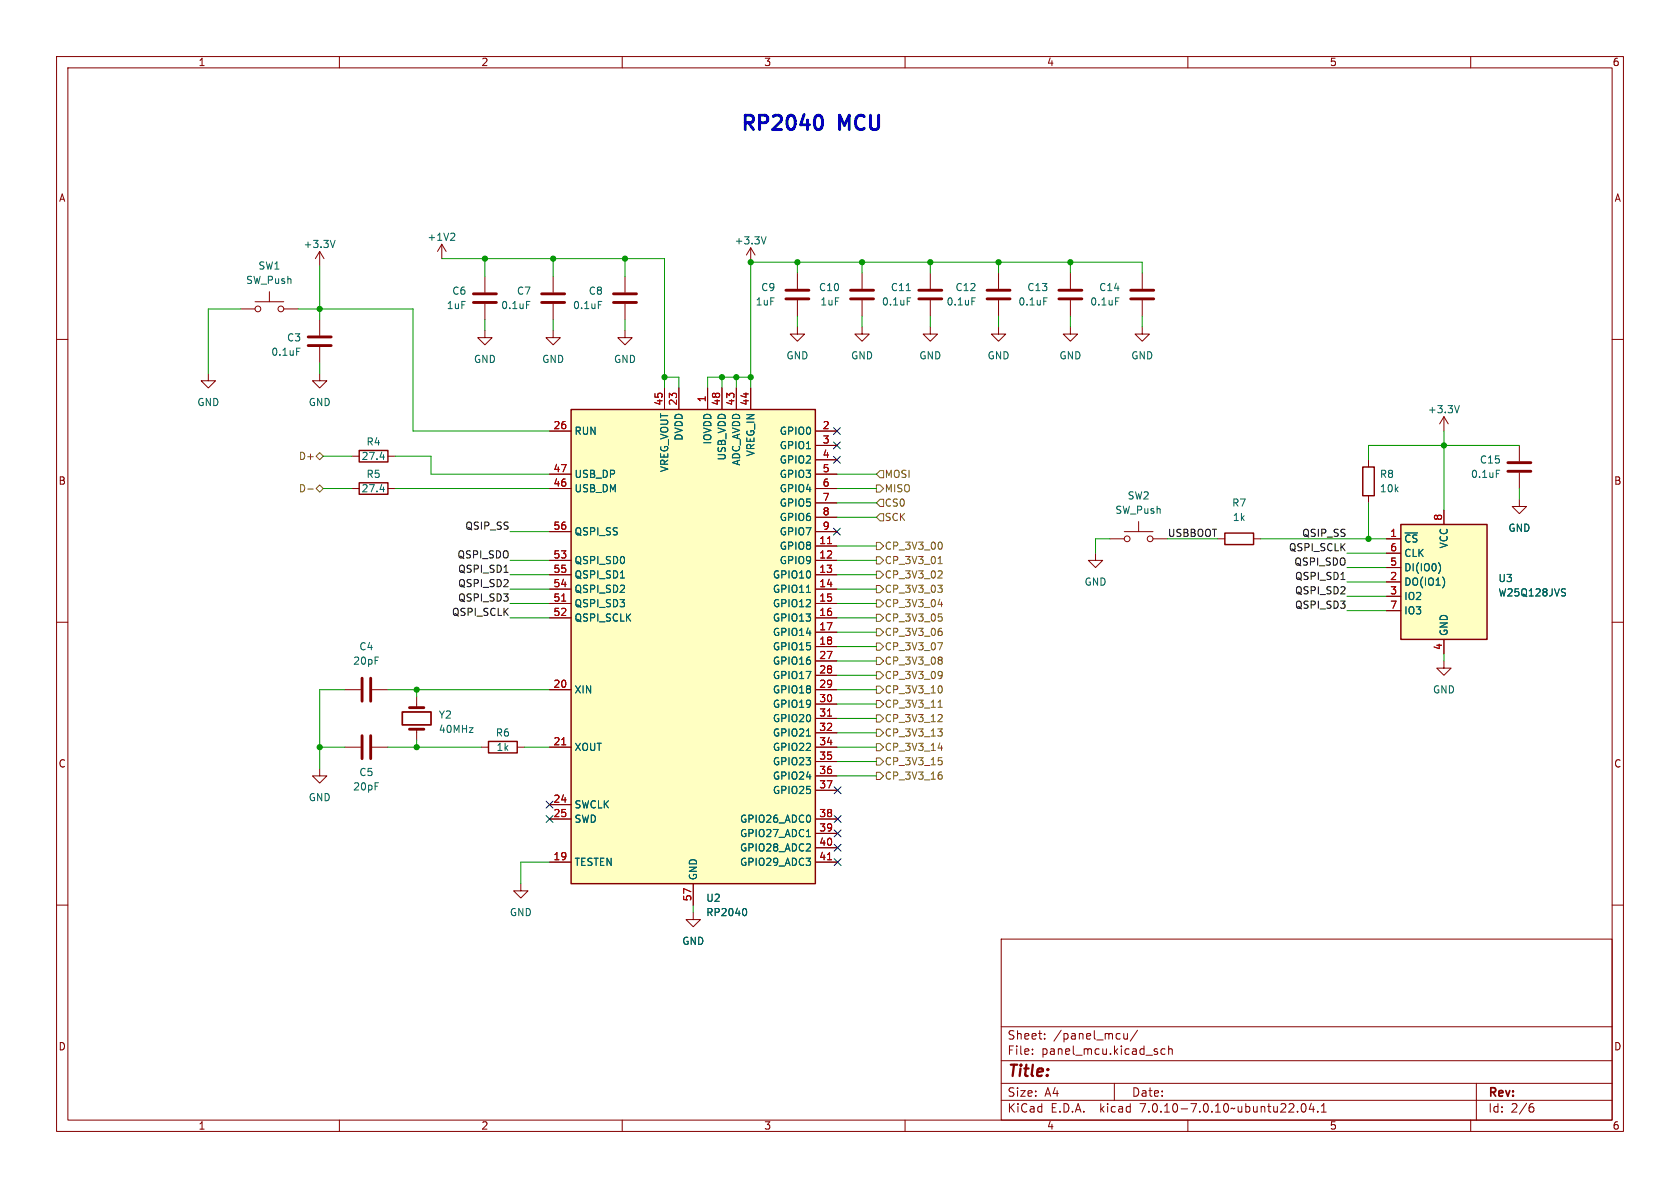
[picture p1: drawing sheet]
<svg xmlns="http://www.w3.org/2000/svg" width="297mm" height="210mm" viewBox="0 0 297 210" stroke-linecap="round" stroke-linejoin="round" font-family="sans-serif">
<g fill="none" stroke="#840000" stroke-width=".18">
<path d="M10 10h277v190h-277zM12 12h273v186h-273zM60 10v2M110 10v2M160 10v2M210 10v2M260 10v2M10 60h2M42.5 54.6h2.6M45.1 53.3h5.1M47.6 51.6v1.7M50.2 54.6h2.5"/>
<path d="M56.5 44.5l.8 1.2M56.5 44.5v2.5M56.5 56.5v2.8M56.5 44.5l-.7 1.2M78.1 43.2l-.8 1.3M78.1 43.2v2.5M78.1 43.2l.8 1.3M85.7 58.4v1.3h1.3l-1.3 1.3-1.2-1.3h1.2M85.7 48.9v2.8M85.7 53.7v2.8M97.8 58.4v1.3h1.3l-1.3 1.3-1.3-1.3h1.3M97.8 48.9v2.8"/>
<path d="M97.8 53.7v2.8M110.5 58.4v1.3h1.3l-1.3 1.3-1.3-1.3h1.3M110.5 48.9v2.8M110.5 53.7v2.8M132.7 43.8l.8 1.3M132.7 43.8v2.6M132.7 43.8l-.7 1.3M141 57.8v1.3h1.2l-1.2 1.2-1.3-1.2h1.3M141 48.3v2.8M141 53.1v2.8M152.4 57.8v1.3h1.3l-1.3 1.2-1.3-1.2h1.3M152.4 48.3v2.8"/>
<path d="M152.4 53.1v2.8M164.5 57.8v1.3h1.2l-1.2 1.2-1.3-1.2h1.3M164.5 48.3v2.8M164.5 53.1v2.8M176.5 57.8v1.3h1.3l-1.3 1.2-1.2-1.2h1.2M176.5 48.3v2.8M176.5 53.1v2.8M189.2 57.8v1.3h1.3l-1.3 1.2-1.2-1.2h1.2M189.2 48.3v2.8M189.2 53.1v2.8M201.9 57.8v1.3h1.3l-1.3 1.2-1.2-1.2h1.2M201.9 48.3v2.8"/>
<path d="M201.9 53.1v2.8M285 60h2M36.8 66v1.3h1.3l-1.3 1.3-1.2-1.3h1.2M56.5 66v1.3h1.3l-1.3 1.3-1.3-1.3h1.3M56.5 61.3v2.8M97.2 76.2h3.8M117.5 68.6v3.8M120 68.6v3.8M125.1 68.6v3.8M127.6 68.6v3.8M130.2 68.6v3.8M132.7 68.6v3.8"/>
<path d="M144.1 76.2h3.9M144.1 78.7h3.9M255.3 73.7v2.5M255.3 73.7l.7 1.2M255.3 73.7l-.8 1.2M268.6 78.7v2.8M62.2 86.4h1.3M62.2 80.6h1.3M68.6 86.4h1.2M68.6 80.6h1.2M97.2 94h3.8M97.2 86.4h3.8"/>
<path d="M97.2 99.1h3.8M97.2 83.8h3.8M144.1 94h3.9M144.1 86.4h3.9M144.1 96.5h3.9M144.1 99.1h3.9M144.1 81.3h3.9M144.1 83.8h3.9M144.1 88.9h3.9M144.1 91.4h3.9M193.7 97.8v1.3h-1.3l1.3 1.2 1.2-1.2h-1.2M196.2 95.3h2.6"/>
<path d="M198.8 94h5M201.3 92.2v1.8M203.8 95.3h2.6M215.3 95.3h1.2M221.6 95.3h1.3M241.9 81.3v1.3M241.9 87.6v1.3M245.1 95.3h2.5M245.1 97.8h2.5M255.3 90.2v2.5M268.6 88.3v1.2h-1.3l1.3 1.3 1.3-1.3h-1.3M268.6 83.6v2.8"/>
<path d="M10 110h2M97.2 101.6h3.8M97.2 104.1h3.8M97.2 106.7h3.8M97.2 109.2h3.8M144.1 101.6h3.9M144.1 104.1h3.9M144.1 106.7h3.9M144.1 109.2h3.9M144.1 111.8h3.9M144.1 114.3h3.9M144.1 116.8h3.9"/>
<path d="M144.1 119.4h3.9M245.1 102.9h2.5M245.1 105.4h2.5M245.1 100.3h2.5M245.1 108h2.5M255.3 116.8v1.3h-1.3l1.3 1.3 1.2-1.3h-1.2M255.3 113v2.6M285 110h2M56.5 135.9v1.3h1.3l-1.3 1.2-1.3-1.2h1.3M61 121.9h2.8M61 132.1h2.8M65.8 121.9h2.8"/>
<path d="M65.8 132.1h2.8M73.7 123.2v1.9M73.7 128.9v1.9M85.1 132.1h1.3M91.4 132.1h1.3M97.2 121.9h3.8M97.2 132.1h3.8M144.1 121.9h3.9M144.1 132.1h3.9M144.1 124.5h3.9M144.1 127h3.9M144.1 129.5h3.9"/>
<path d="M144.1 134.6h3.9M144.1 137.2h3.9M144.1 139.7h3.9M10 160h2M92.1 156.2v1.3h-1.3l1.3 1.3 1.2-1.3h-1.2M97.2 152.4h3.8M97.2 142.2h3.8M97.2 144.8h3.8M122.6 156.2v3.8M144.1 152.4h3.9M144.1 144.8h3.9M144.1 147.3h3.9"/>
<path d="M144.1 149.9h3.9M285 160h2M122.6 161.3v1.3h-1.3l1.3 1.2 1.2-1.2h-1.2M177 166h108v32h-108zM60 198v2M110 198v2M160 198v2M177 194.5h108M177 191.5h108M177 187.5h108M177 181.5h108M182.5 186.3v.1"/>
<path d="M182.5 185.5v.1M184.7 183.6v.1M184.7 182.8v.1M197 191.5v3M198.7 182.7v.9l.4 .1 .2-.1M199.3 182.7v1M201.1 182.1l-1.3 2M206 185.5l-.5-.1-.3 .3v.4l.2 .2h.6M206.6 185.5l.2-.1 .4 .1v.9M206.6 184.9v1.5M210 198v2M229.4 196.5v.1"/>
<path d="M230.2 195.2l.2-.1a.81 .81 0 0 1 .6 .6 .81 .81 0 0 1-.3 .8l-.2 .1a.81 .81 0 0 1-.3-1.4zM231.8 195l-.3 1.1h.9M232.2 195.6v1M233 196.5v.1M233.6 196.6h.9M233.6 195.5l.4-.4v1.5M260 198v2M261 191.5v6.5M270.6 195.7h.3l.3 .3-.1 .5-.5 .1M271 195.1l-.4 .1"/>
<circle cx="45.6" cy="54.6" r=".51"/>
<circle cx="49.7" cy="54.6" r=".51"/>
<circle cx="199.3" cy="95.3" r=".51"/>
<circle cx="203.3" cy="95.3" r=".51"/>
</g>
<g fill="none" stroke="#840000" stroke-width=".51">
<path d="M54.5 59.6h4M83.7 51.9h4.1M83.7 53.5h4.1M95.8 51.9h4M95.8 53.5h4M108.5 51.9h4M108.5 53.5h4M138.9 51.3h4.1M138.9 52.8h4.1M150.4 51.3h4M150.4 52.8h4M162.4 51.3h4.1"/>
<path d="M162.4 52.8h4.1M174.5 51.3h4.1M174.5 52.8h4.1M187.2 51.3h4.1M187.2 52.8h4.1M199.9 51.3h4.1M199.9 52.8h4.1M54.5 61.1h4M266.6 81.8h4M266.6 83.3h4M64 119.9v4.1M65.5 119.9v4.1"/>
<path d="M64 130v4.1M65.5 130v4.1M72.4 128.9h2.5M72.4 125.1h2.5"/>
</g>
<g fill="none" stroke="#006464" stroke-width=".18">
<path d="M59.2 42.5l-.4 1.3M80.2 41.2l.2 .3-.1 .3-.7 .7h.8M93.1 53.3h.6M105.8 53.3h.6M135.4 41.9l-.4 1.2M160.2 51.4h.7M160.4 52.6h.6M171.8 52.6h.6M184.5 52.6h.6M197.2 52.6h.6M52.4 61.5h.6M258 71.7l-.4 1.3"/>
<path d="M67.2 86.5h.8M67.2 80.8h.8M254.4 99.5a1.49 1.49 0 0 1 0 1.8M264.5 83.1h.6M109.7 102.2h.7M142.6 104.7h.7M255.3 102.5v.9M276.3 104.1h.5M276.5 104.7l.3 .3-.3 .4M142.6 130.1h.7M142.6 147.9h.7M131.7 160.6a.79 .79 0 0 1 0 1.3"/>
</g>
<g fill="#ffffc2" stroke="#ffffc2" stroke-width=".18">
<path d="M247.6 92.7h15.3v20.3h-15.3z"/>
<path d="M101 72.4h43.1v83.8h-43.1z"/>
</g>
<path d="M63.5 79.6h5.1v2.1h-5.1zM101 72.4h43.1v83.8h-43.1zM63.5 85.3h5.1v2.1h-5.1zM216.5 94.2h5.1v2.1h-5.1zM240.9 82.6h2.1v5h-2.1zM247.6 92.7h15.3v20.3h-15.3zM86.4 131.1h5v2h-5z" fill="none" stroke="#840000" stroke-width=".25"/>
<path d="M71.1 125.9h5.1v2.2h-5.1z" fill="none" stroke="#840000" stroke-width=".3"/>
<path d="M146.3 96.1h.7M99.3 106.3h.7M99.3 131.7h.7M146.3 126.6h.7M146.3 152h.7" fill="none" stroke="#a90000" stroke-width=".18"/>
<g fill="none" stroke="#725600" stroke-width=".18">
<path d="M54.4 86.5h1M55.9 86.4l.6-.7 .6 .7-.6 .6zM56.5 80l.6 .6-.6 .7-.6-.7zM154.9 91.4l.7-.6h.6v1.3h-.6zM154.9 95.9h.7l.6 .6-.6 .7h-.7zM154.9 85.7h.7l.6 .7-.6 .6h-.7zM154.9 98.4h.7l.6 .7-.6 .6h-.7zM155.6 88.3h.6v1.2h-.6l-.7-.6zM155.6 83.2h.6v1.3h-.6l-.7-.7zM165.8 99.6h.8M166.1 98.6l.1-.2v1.2M166.4 95.9l.2 .4-.2 .7"/>
<path d="M154.9 108.6h.7l.6 .6-.6 .7h-.7zM154.9 101h.7l.6 .6-.6 .6h-.7zM154.9 111.1h.7l.6 .7-.6 .6h-.7zM154.9 106h.7l.6 .7-.6 .6h-.7zM154.9 116.2h.7l.6 .6-.6 .7h-.7zM154.9 118.7h.7l.6 .7-.6 .6h-.7zM154.9 113.7h.7l.6 .6-.6 .6h-.7zM154.9 103.5h.7l.6 .6-.6 .7h-.7zM165.8 113.6h.8l-.5 1.3M165.8 103.4h.8l-.5 .5M165.8 106.8h.8M165.9 108.5h.6"/>
<path d="M166.2 111.1h.3M166.3 109l.3 .3v.3l-.3 .2M166.3 100.9l.3 .3-.1 .3-.7 .7h.8M166.3 103.9l.3 .3v.3l-.3 .2M166.3 111.6l.3 .2v.3l-.3 .2M166.3 116.1l.3 .3-.3 .3 .3 .2v.3l-.3 .2M166.3 118.7l.2 .1a1.07 1.07 0 0 1-.1 1M166.5 106.4v.9M166.6 119.2l-.3 .3M154.9 131.4h.7l.6 .7-.6 .6h-.7zM154.9 136.5h.7l.6 .7-.6 .6h-.7zM154.9 128.9h.7l.6 .6-.6 .7h-.7z"/>
<path d="M154.9 134h.7l.6 .6-.6 .7h-.7zM154.9 126.4h.7l.6 .6-.6 .6h-.7zM154.9 121.3h.7l.6 .6-.6 .7h-.7zM154.9 123.8h.7l.6 .7-.6 .6h-.7zM165.8 128.8h.8l-.5 .5M165.8 132.2h.8M165.8 125h.8M165.9 133.9h.6M166.1 124l.1-.2v1.2M166.2 136.5h.3M166.3 126.3l.3 .3-.1 .3-.7 .7h.8M166.3 129.3l.3 .3v.3l-.3 .2"/>
<path d="M166.3 134.4l.3 .3v.3l-.3 .2M166.3 137l.3 .2v.3l-.3 .2M166.4 121.3l.2 .4-.2 .7M166.5 131.8v.9"/>
</g>
<path d="M89.1 101.2h.7M237.1 102.4h.7" fill="none" stroke="#0f0f0f" stroke-width=".18"/>
<path d="M144.6 20.4a.65 .65 0 0 1 .7 .5 1.49 1.49 0 0 1-.5 2h-.2" fill="none" stroke="#0000c2" stroke-width=".51"/>
<g fill="none" stroke="#009600" stroke-width=".18">
<path d="M42.5 54.6h-5.7v11.4M52.7 54.6h20.3v21.6h24.2M56.5 47v9.5M78.1 45.7h39.4v22.9M85.7 45.7v3.2M85.7 56.5v1.9M97.8 45.7v3.2M97.8 56.5v1.9M110.5 45.7v3.2M110.5 56.5v1.9M141 46.4v1.9M141 55.9v1.9"/>
<path d="M152.4 46.4v1.9M152.4 55.9v1.9M164.5 46.4v1.9M164.5 55.9v1.9M176.5 46.4v1.9M176.5 55.9v1.9M189.2 46.4v1.9M189.2 55.9v1.9M201.9 48.3v-1.9h-69.2v22.2M201.9 55.9v1.9M56.5 64.1v1.9M117.5 66.7h2.5v1.9"/>
<path d="M127.6 66.7v1.9M130.2 66.7v1.9M132.7 66.7h-7.6v1.9M255.3 76.2v14M268.6 78.7h-26.7v2.6M57.1 86.4h5.1M57.1 80.6h5.1M69.8 80.6h6.4v3.2h21M69.8 86.4h27.4M90.2 99.1h7M90.2 94h7M148 99.1h6.9"/>
<path d="M148 96.5h6.9M148 83.8h6.9M148 88.9h6.9M148 91.4h6.9M148 86.4h6.9M196.2 95.3h-2.5v2.5M206.4 95.3h8.9M222.9 95.3h22.2M238.1 97.8h7M241.9 88.9v6.4M268.6 86.4v1.9M90.2 109.2h7"/>
<path d="M90.2 101.6h7M90.2 106.7h7M90.2 104.1h7M148 109.2h6.9M148 114.3h6.9M148 101.6h6.9M148 106.7h6.9M148 104.1h6.9M148 119.4h6.9M148 116.8h6.9M148 111.8h6.9M238.1 108h7"/>
<path d="M238.1 105.4h7M238.1 102.9h7M238.1 100.3h7M255.3 115.6v1.2M56.5 132.1h4.5M61 121.9h-4.5v14M68.6 132.1h16.5M68.6 121.9h28.6M73.7 121.9v1.3M73.7 130.8v1.3M92.7 132.1h4.5M148 134.6h6.9"/>
<path d="M148 129.5h6.9M148 127h6.9M148 124.5h6.9M148 132.1h6.9M148 121.9h6.9M148 137.2h6.9M97.2 152.4h-5.1v3.8M122.6 160v1.3"/>
</g>
<g fill="none" stroke="#000084" stroke-width=".18">
<path d="M147.3 75.6l1.3 1.2M147.3 78.1l1.3 1.2M148.6 75.6l-1.3 1.2M148.6 78.1l-1.3 1.2M147.3 93.4l1.3 1.2M147.3 80.7l1.3 1.2M148.6 93.4l-1.3 1.2M148.6 80.7l-1.3 1.2M147.5 139.1l1.2 1.2M148.7 139.1l-1.2 1.2M96.5 144.2l1.3 1.2M96.5 141.6l1.3 1.2"/>
<path d="M97.8 144.2l-1.3 1.2M97.8 141.6l-1.3 1.2M147.5 146.7l1.2 1.2M147.5 151.8l1.2 1.2M147.5 144.2l1.2 1.2M147.5 149.3l1.2 1.2M148.7 146.7l-1.2 1.2M148.7 151.8l-1.2 1.2M148.7 144.2l-1.2 1.2M148.7 149.3l-1.2 1.2"/>
</g>
<g fill="#009600" stroke="#009600" stroke-width=".18">
<circle cx="56.5" cy="132.1" r=".46"/>
<circle cx="73.7" cy="132.1" r=".46"/>
<circle cx="73.7" cy="121.9" r=".46"/>
<circle cx="164.5" cy="46.4" r=".46"/>
<circle cx="152.4" cy="46.4" r=".46"/>
<circle cx="176.5" cy="46.4" r=".46"/>
<circle cx="189.2" cy="46.4" r=".46"/>
<circle cx="110.5" cy="45.7" r=".46"/>
<circle cx="132.7" cy="66.7" r=".46"/>
<circle cx="130.2" cy="66.7" r=".46"/>
<circle cx="127.6" cy="66.7" r=".46"/>
<circle cx="117.5" cy="66.7" r=".46"/>
<circle cx="132.7" cy="46.4" r=".46"/>
<circle cx="141" cy="46.4" r=".46"/>
<circle cx="97.8" cy="45.7" r=".46"/>
<circle cx="85.7" cy="45.7" r=".46"/>
<circle cx="56.5" cy="54.6" r=".46"/>
<circle cx="255.3" cy="78.7" r=".46"/>
<circle cx="241.9" cy="95.3" r=".46"/>
</g>
<g font-size="3.5" fill="#0000c2">
<text x="130.8" y="23.2">RP2040</text>
<text x="148.5" y="23.2">MCU</text>
</g>
<text font-size="2.8" fill="#840000" x="178" y="190.9">Title:</text>
<g font-size="2.1" fill="#840000">
<text x="178" y="184">Sheet:</text>
<text x="186.2" y="184">/panel_mcu/</text>
<text x="178" y="186.7">File:</text>
<text x="184.1" y="186.7">panel_mcu.kicad_sch</text>
<text x="178" y="196.9">KiCad</text>
<text x="178" y="194.1">Size:</text>
<text x="184.7" y="194.1">A4</text>
<text x="185.7" y="196.9">E.D.A.</text>
<text x="194.6" y="196.9">kicad</text>
<text x="200" y="194.1">Date:</text>
<text x="201.8" y="196.9">7.0.10-7.0.10~ubuntu22.04.1</text>
<text x="263" y="194.3">Rev:</text>
<text x="263" y="196.9">Id:</text>
<text x="267.1" y="196.9">2/6</text>
</g>
<g font-size="1.8" fill="#840000">
<text x="35" y="11.9">1</text>
<text x="85" y="11.9">2</text>
<text x="135" y="11.9">3</text>
<text x="185" y="11.9">4</text>
<text x="235" y="11.9">5</text>
<text x="285" y="11.9">6</text>
<text x="10.3" y="35.9">A</text>
<text x="285.3" y="35.9">A</text>
<text x="10.3" y="85.9">B</text>
<text x="285.3" y="85.9">B</text>
<text x="10.3" y="135.9">C</text>
<text x="285.3" y="135.9">C</text>
<text x="10.3" y="185.9">D</text>
<text x="285.3" y="185.9">D</text>
<text x="35" y="199.9">1</text>
<text x="85" y="199.9">2</text>
<text x="135" y="199.9">3</text>
<text x="185" y="199.9">4</text>
<text x="235" y="199.9">5</text>
<text x="285" y="199.9">6</text>
</g>
<g font-size="1.8" fill="#006464">
<text x="45.6" y="47.9">SW1</text>
<text x="53.6" y="44">+3.3V</text>
<text x="75.5" y="42.8">+1V2</text>
<text x="129.8" y="43.4">+3.3V</text>
<text x="43.4" y="50.4">SW_Push</text>
<text x="79.9" y="52.3">C6</text>
<text x="91.3" y="52.3">C7</text>
<text x="104" y="52.3">C8</text>
<text x="134.5" y="51.7">C9</text>
<text x="144.7" y="51.7">C10</text>
<text x="157.4" y="51.7">C11</text>
<text x="168.8" y="51.7">C12</text>
<text x="181.5" y="51.7">C13</text>
<text x="194.2" y="51.7">C14</text>
<text x="78.9" y="54.8">1uF</text>
<text x="88.5" y="54.8">0.1uF</text>
<text x="101.2" y="54.8">0.1uF</text>
<text x="133.5" y="54.2">1uF</text>
<text x="144.9" y="54.2">1uF</text>
<text x="155.8" y="54.2">0.1uF</text>
<text x="167.2" y="54.2">0.1uF</text>
<text x="179.9" y="54.2">0.1uF</text>
<text x="192.6" y="54.2">0.1uF</text>
<text x="47.9" y="63.1">0.1uF</text>
<text x="50.6" y="60.6">C3</text>
<text x="83.7" y="64.4">GND</text>
<text x="95.8" y="64.4">GND</text>
<text x="108.5" y="64.4">GND</text>
<text x="138.9" y="63.7">GND</text>
<text x="150.4" y="63.7">GND</text>
<text x="162.4" y="63.7">GND</text>
<text x="174.5" y="63.7">GND</text>
<text x="187.2" y="63.7">GND</text>
<text x="199.9" y="63.7">GND</text>
<text x="34.8" y="72">GND</text>
<text x="54.5" y="72">GND</text>
<text x="101.5" y="77.1">RUN</text>
<text x="120.9" y="78" transform="rotate(-90 120.9 78)">DVDD</text>
<text x="137.7" y="77.1">GPIO0</text>
<text x="252.3" y="73.3">+3.3V</text>
<text x="63.8" y="81.5">27.4</text>
<text x="64.7" y="79">R4</text>
<text x="118.3" y="83.6" transform="rotate(-90 118.3 83.6)">VREG_VOUT</text>
<text x="126" y="78.7" transform="rotate(-90 126 78.7)">IOVDD</text>
<text x="128.5" y="81.5" transform="rotate(-90 128.5 81.5)">USB_VDD</text>
<text x="131" y="82.4" transform="rotate(-90 131 82.4)">ADC_AVDD</text>
<text x="133.6" y="80.8" transform="rotate(-90 133.6 80.8)">VREG_IN</text>
<text x="137.7" y="79.6">GPIO1</text>
<text x="137.7" y="82.1">GPIO2</text>
<text x="261.5" y="82.1">C15</text>
<text x="63.8" y="87.2">27.4</text>
<text x="64.7" y="84.7">R5</text>
<text x="101.5" y="87.2">USB_DM</text>
<text x="101.5" y="84.7">USB_DP</text>
<text x="137.7" y="84.7">GPIO3</text>
<text x="137.7" y="87.2">GPIO4</text>
<text x="137.7" y="89.8">GPIO5</text>
<text x="199.3" y="88.5">SW2</text>
<text x="217.7" y="89.8">R7</text>
<text x="243.8" y="84.7">R8</text>
<text x="243.8" y="87.2">10k</text>
<text x="260" y="84.7">0.1uF</text>
<text x="101.5" y="94.8">QSPI_SS</text>
<text x="137.7" y="92.3">GPIO6</text>
<text x="137.7" y="94.8">GPIO7</text>
<text x="197.1" y="91">SW_Push</text>
<text x="217.9" y="92.3">1k</text>
<text x="266.6" y="94.2">GND</text>
<text x="101.5" y="99.9">QSPI_SD0</text>
<text x="137.7" y="97.4">GPIO8</text>
<text x="137.7" y="99.9">GPIO9</text>
<text x="248.2" y="96.1">~{CS}</text>
<text x="248.2" y="101.2">DI(IO0)</text>
<text x="248.2" y="98.7">CLK</text>
<text x="256.1" y="97" transform="rotate(-90 256.1 97)">VCC</text>
<text x="101.5" y="107.5">QSPI_SD3</text>
<text x="101.5" y="105">QSPI_SD2</text>
<text x="101.5" y="102.5">QSPI_SD1</text>
<text x="136.5" y="102.5">GPIO10</text>
<text x="136.5" y="105">GPIO11</text>
<text x="136.5" y="107.5">GPIO12</text>
<text x="191.6" y="103.7">GND</text>
<text x="248.2" y="103.7">DO(IO1)</text>
<text x="248.2" y="106.3">IO2</text>
<text x="264.8" y="103.1">U3</text>
<text x="264.8" y="105.6">W25Q128JVS</text>
<text x="101.5" y="110.1">QSPI_SCLK</text>
<text x="136.5" y="110.1">GPIO13</text>
<text x="136.5" y="112.6">GPIO14</text>
<text x="248.2" y="108.8">IO3</text>
<text x="256.1" y="112.5" transform="rotate(-90 256.1 112.5)">GND</text>
<text x="62.3" y="117.7">20pF</text>
<text x="63.4" y="115.2">C4</text>
<text x="136.5" y="115.2">GPIO15</text>
<text x="136.5" y="117.7">GPIO16</text>
<text x="101.5" y="122.8">XIN</text>
<text x="136.5" y="120.2">GPIO17</text>
<text x="136.5" y="122.8">GPIO18</text>
<text x="136.5" y="125.3">GPIO19</text>
<text x="253.2" y="122.8">GND</text>
<text x="77.5" y="127.2">Y2</text>
<text x="77.5" y="129.8">40MHz</text>
<text x="87.6" y="130.4">R6</text>
<text x="136.5" y="127.9">GPIO20</text>
<text x="136.5" y="130.4">GPIO21</text>
<text x="63.4" y="137.4">C5</text>
<text x="87.7" y="132.9">1k</text>
<text x="101.5" y="132.9">XOUT</text>
<text x="136.5" y="132.9">GPIO22</text>
<text x="136.5" y="135.5">GPIO23</text>
<text x="54.5" y="141.8">GND</text>
<text x="62.3" y="139.9">20pF</text>
<text x="101.5" y="143.1">SWCLK</text>
<text x="136.5" y="138">GPIO24</text>
<text x="136.5" y="140.6">GPIO25</text>
<text x="101.5" y="145.6">SWD</text>
<text x="130.7" y="145.6">GPIO26_ADC0</text>
<text x="130.7" y="148.2">GPIO27_ADC1</text>
<text x="101.5" y="153.3">TESTEN</text>
<text x="123.4" y="155.7" transform="rotate(-90 123.4 155.7)">GND</text>
<text x="130.7" y="150.7">GPIO28_ADC2</text>
<text x="130.7" y="153.3">GPIO29_ADC3</text>
<text x="124.8" y="159.6">U2</text>
<text x="90" y="162.2">GND</text>
<text x="120.5" y="167.2">GND</text>
<text x="124.8" y="162.2">RP2040</text>
</g>
<g font-size="1.8" fill="#a90000">
<text x="117.2" y="71.8" transform="rotate(-90 117.2 71.8)">45</text>
<text x="119.8" y="71.8" transform="rotate(-90 119.8 71.8)">23</text>
<text x="124.8" y="71.2" transform="rotate(-90 124.8 71.2)">1</text>
<text x="127.4" y="71.8" transform="rotate(-90 127.4 71.8)">48</text>
<text x="129.9" y="71.8" transform="rotate(-90 129.9 71.8)">43</text>
<text x="132.5" y="71.8" transform="rotate(-90 132.5 71.8)">44</text>
<text x="97.7" y="75.9">26</text>
<text x="145.3" y="75.9">2</text>
<text x="97.7" y="83.6">47</text>
<text x="145.3" y="78.5">3</text>
<text x="145.3" y="81">4</text>
<text x="145.3" y="83.6">5</text>
<text x="97.7" y="86.1">46</text>
<text x="145.3" y="86.1">6</text>
<text x="145.3" y="88.6">7</text>
<text x="97.7" y="93.7">56</text>
<text x="145.3" y="91.2">8</text>
<text x="145.3" y="93.7">9</text>
<text x="245.7" y="95">1</text>
<text x="255" y="92.1" transform="rotate(-90 255 92.1)">8</text>
<text x="97.7" y="98.8">53</text>
<text x="97.7" y="101.3">55</text>
<text x="144.7" y="96.3">11</text>
<text x="144.7" y="98.8">12</text>
<text x="144.7" y="101.3">13</text>
<text x="245.7" y="100.1">5</text>
<text x="245.7" y="97.5">6</text>
<text x="97.7" y="106.4">51</text>
<text x="97.7" y="103.9">54</text>
<text x="144.7" y="103.9">14</text>
<text x="144.7" y="106.4">15</text>
<text x="245.7" y="102.6">2</text>
<text x="245.7" y="105.2">3</text>
<text x="245.7" y="107.7">7</text>
<text x="97.7" y="109">52</text>
<text x="144.7" y="109">16</text>
<text x="144.7" y="111.5">17</text>
<text x="144.7" y="114">18</text>
<text x="144.7" y="116.6">27</text>
<text x="144.7" y="119.1">28</text>
<text x="255" y="115" transform="rotate(-90 255 115)">4</text>
<text x="97.7" y="121.7">20</text>
<text x="144.7" y="121.7">29</text>
<text x="144.7" y="124.2">30</text>
<text x="97.7" y="131.8">21</text>
<text x="144.7" y="126.7">31</text>
<text x="144.7" y="129.3">32</text>
<text x="144.7" y="131.8">34</text>
<text x="144.7" y="134.4">35</text>
<text x="144.7" y="136.9">36</text>
<text x="97.7" y="142">24</text>
<text x="144.7" y="139.4">37</text>
<text x="97.7" y="144.5">25</text>
<text x="144.7" y="144.5">38</text>
<text x="144.7" y="147.1">39</text>
<text x="144.7" y="149.6">40</text>
<text x="97.7" y="152.1">19</text>
<text x="144.7" y="152.1">41</text>
<text x="122.3" y="159.4" transform="rotate(-90 122.3 159.4)">57</text>
</g>
<g font-size="1.8" fill="#725600">
<text x="52.7" y="81.5">D+</text>
<text x="52.7" y="87.2">D-</text>
<text x="156.3" y="89.8">CS0</text>
<text x="156.3" y="84.7">MOSI</text>
<text x="156.3" y="87.2">MISO</text>
<text x="156.3" y="92.3">SCK</text>
<text x="156.3" y="97.4">CP_3V3_00</text>
<text x="156.3" y="99.9">CP_3V3_01</text>
<text x="156.3" y="102.5">CP_3V3_02</text>
<text x="156.3" y="107.5">CP_3V3_04</text>
<text x="156.3" y="105">CP_3V3_03</text>
<text x="156.3" y="110.1">CP_3V3_05</text>
<text x="156.3" y="112.6">CP_3V3_06</text>
<text x="156.3" y="117.7">CP_3V3_08</text>
<text x="156.3" y="115.2">CP_3V3_07</text>
<text x="156.3" y="122.8">CP_3V3_10</text>
<text x="156.3" y="120.2">CP_3V3_09</text>
<text x="156.3" y="125.3">CP_3V3_11</text>
<text x="156.3" y="130.4">CP_3V3_13</text>
<text x="156.3" y="127.9">CP_3V3_12</text>
<text x="156.3" y="132.9">CP_3V3_14</text>
<text x="156.3" y="135.5">CP_3V3_15</text>
<text x="156.3" y="138">CP_3V3_16</text>
</g>
<g font-size="1.8" fill="#0f0f0f">
<text x="82.2" y="93.7">QSIP_SS</text>
<text x="206.4" y="95">USBBOOT</text>
<text x="230.1" y="95">QSIP_SS</text>
<text x="80.8" y="98.8">QSPI_SDO</text>
<text x="80.9" y="101.3">QSPI_SD1</text>
<text x="227.8" y="97.5">QSPI_SCLK</text>
<text x="228.7" y="100.1">QSPI_SDO</text>
<text x="80.9" y="106.4">QSPI_SD3</text>
<text x="80.9" y="103.9">QSPI_SD2</text>
<text x="228.9" y="102.6">QSPI_SD1</text>
<text x="228.9" y="107.7">QSPI_SD3</text>
<text x="228.9" y="105.1">QSPI_SD2</text>
<text x="79.8" y="109">QSPI_SCLK</text>
</g>
</svg>
